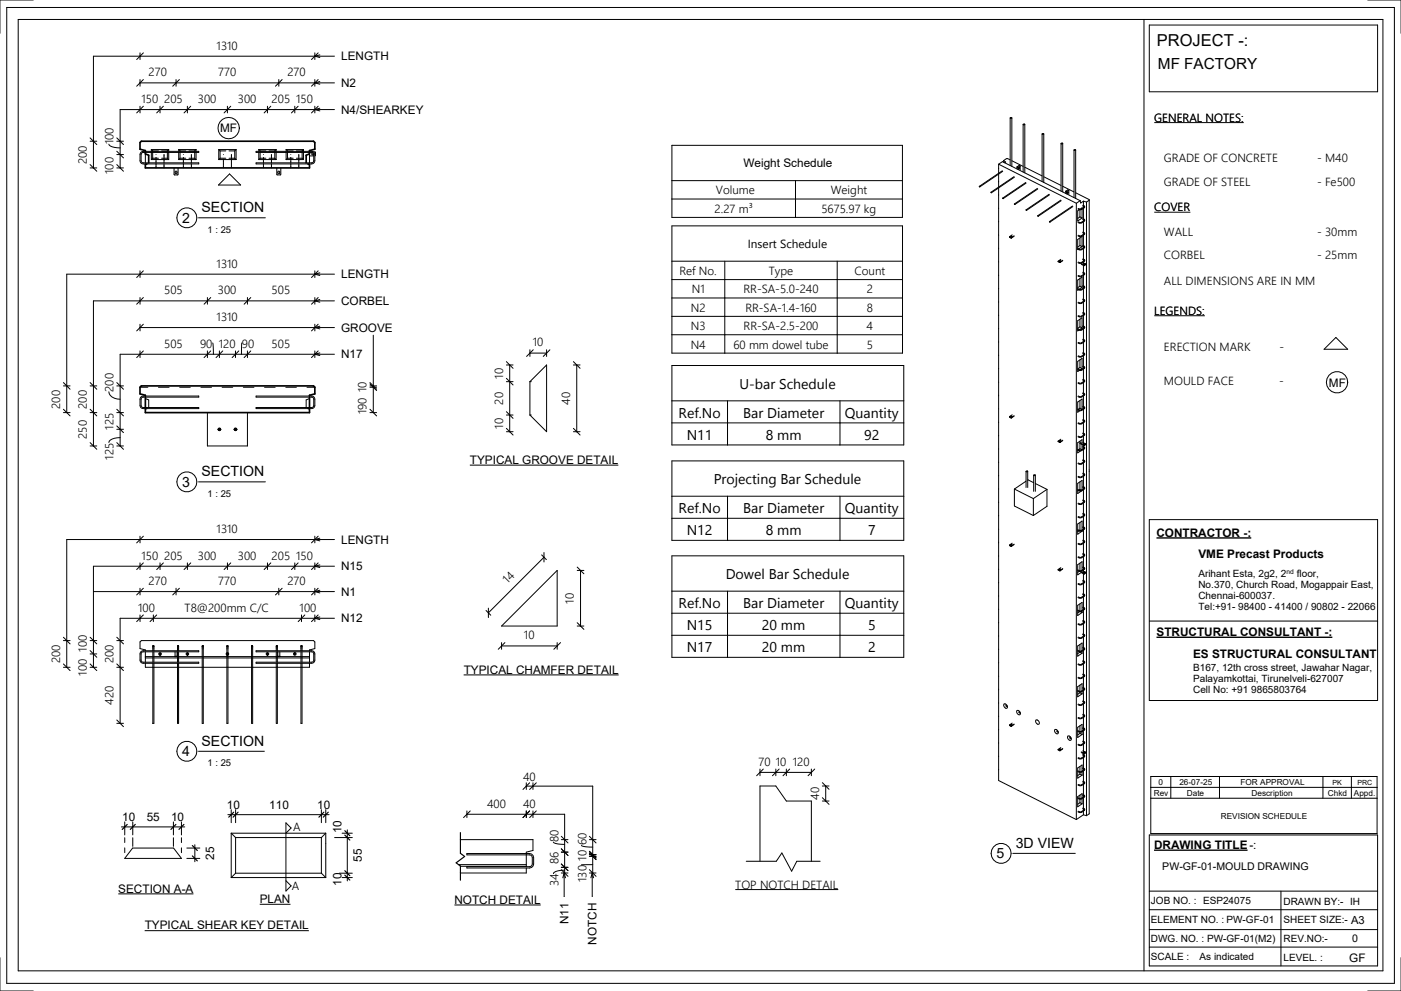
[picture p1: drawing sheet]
<svg xmlns="http://www.w3.org/2000/svg" width="420mm" height="297mm" viewBox="0 0 420 297" stroke-linecap="round" stroke-linejoin="round" font-family="sans-serif">
<g fill="none" stroke="#000" stroke-width=".3">
<path d="M2 2.2h416.1v292.6h-416.1zM5.5 5.8h409.2v285.3h-409.2zM10 0h-10v10M42 15.8v2M43 15.8l-2 2M94.4 15.8v2M95.4 15.8l-2 2M95.9 16.4l-1.5 .4 1.5 .4M100.3 16.8h-72.3v33.5M343 5.8v285.3M344.6 7.5h68.5v20h-68.5zM410.1 0h10v10"/>
<path d="M42 23.8v2M42 31.9v2M43 31.9l-2 2M43 23.8l-2 2M48 31.9v2M49 31.9l-2 2M52.8 23.8v2M53.8 23.8l-2 2M56.2 31.9v2M57.2 31.9l-2 2M68.2 31.9v2M69.2 31.9l-2 2"/>
<path d="M80.2 31.9v2M81.2 31.9l-2 2M83.6 23.8v2M84.6 23.8l-2 2M88.4 31.9v2M89.4 31.9l-2 2M94.4 23.8v2M94.4 31.9v2M95.4 31.9l-2 2M95.4 23.8l-2 2M95.9 32.4l-1.5 .4 1.5 .5M95.9 24.4l-1.5 .4 1.5 .4"/>
<path d="M100.3 32.8l-64.3 .1v17.4M100.3 24.8h-58.3M302.9 35.4v14.2M303.4 35.4v14.5M306.8 37.3v14.3M307.3 37.3v14.5M27 41.3l2 2M27 50.3h2M27 42.3h2M27 49.3l2 2M32.6 43.2a3.5 3.5 0 0 0 3.4 1.1M35 49.3l2 2"/>
<path d="M35 50.3h2M35 45.3l2 2M35 46.3h2M35 41.3l2 2M35 42.3h2M42.3 45.7l.6-.3h16.7v.3h-16.7l-.4 .2-.2 .4v2l.5 .5h16.8v.3h-16.9l-.6-.4-.1-.5v-1.9zM43.6 46.1v2.7M43.6 49.1v.2M45.4 47.8h5.2M45.4 44.8h5.2M45.4 44.8v.6M45.4 45.7v2.1"/>
<path d="M45.4 44.8l.4 .4M45.8 47.4l-.4 .4M45.8 47.4h1.7M45.8 45.2h1.7M45.8 45.2v.2M45.8 45.7v1.7M46.8 46.3v.1M46.8 47.2v1.6M46.8 49.1v1.2M48.5 47.4h1.7M48.5 45.2h1.7M49.2 46.3v2.5"/>
<path d="M49.2 49.1v1.2M50.2 47.4l.4 .4M50.2 45.2v.2M50.2 45.7v1.7M50.6 44.8v.6M50.6 45.7v2.1M50.6 44.8l-.4 .4M52.2 50.3l.1 2.1h1l.1-2.1M53.6 47.8h5.2M53.6 44.8h5.2M53.6 44.8v.6M53.6 45.7v2.1"/>
<path d="M53.6 44.8l.4 .4M54 47.4h1.7M54 45.2h1.7M54 47.4l-.4 .4M54 45.2v.2M54 45.7v1.7M55 46.3v.1M55 47.2v1.6M55 49.1v1.2M56.7 47.4h1.7M56.7 45.2h1.7M57.4 46.3v2.5"/>
<path d="M57.4 49.1v1.2M58.4 47.4l.4 .4M58.4 45.2v.2M58.4 45.7v1.7M58.8 44.8v.6M58.8 45.7v2.1M58.8 44.8l-.4 .4M65.6 47.8h5.2M65.6 44.8h5.2M65.6 44.8v3M65.6 44.8l.4 .4M66 47.4h1.7"/>
<path d="M66 45.2h1.7M66 47.4l-.4 .4M66 45.2v2.2M67 46.3v.1M67 47.7v2.6M68.7 47.4h1.7M68.7 45.2h1.7M68.8 52.1l3.4 3.4h-6.7zM69.4 46.3v4M70.4 47.4l.4 .4M70.4 45.2v2.2M70.8 44.8v3"/>
<path d="M70.8 44.8l-.4 .4M76.8 45.4h16.9l.7 .7v2.3l-.5 .6-.5 .1h-16.6v-.3h16.6l.5-.2 .2-.4v-2l-.5-.5h-16.8zM77.6 47.8h5.2M77.6 44.8h5.2M77.6 44.8v.6M77.6 45.7v2.1M77.6 44.8l.4 .4M78 47.4h1.7M78 45.2h1.7M78 47.4l-.4 .4M78 45.2v.2M78 45.7v1.7"/>
<path d="M79 46.3v.1M79 47.2v1.6M79 49.1v1.2M80.7 47.4h1.7M80.7 45.2h1.7M81.4 46.3v2.5M81.4 49.1v1.2M82.4 47.4l.4 .4M82.4 45.2v.2M82.4 45.7v1.7M82.8 44.8v.6M82.8 45.7v2.1"/>
<path d="M82.8 44.8l-.4 .4M83 50.3l.1 2.1h1l.1-2.1M85.8 47.8h5.2M85.8 44.8h5.2M85.8 44.8v.6M85.8 45.7v2.1M85.8 44.8l.4 .4M86.2 47.4h1.7M86.2 45.2h1.7M86.2 47.4l-.4 .4M86.2 45.2v.2M86.2 45.7v1.7"/>
<path d="M87.2 46.3v.1M87.2 47.2v1.6M87.2 49.1v1.2M88.9 47.4h1.7M88.9 45.2h1.7M89.6 46.3v2.5M89.6 49.1v1.2M90.6 47.4l.4 .4M90.6 45.2v.2M90.6 45.7v1.7M91 44.8v.6M91 45.7v2.1"/>
<path d="M91 44.8l-.4 .4M92.8 46.1v2.7M92.8 49.1v.2M92.8 46.7h1.3M93.9 45.9h-.4v.3l.6 .2M94 45.5l.6 .1v1l-.2 .1M299.4 58.4v.1M299.4 54.4v.1M299.4 50.4v.1M299.4 49.2l23.3 11.7M299.4 49.2v2.8M299.4 52.2v3.9"/>
<path d="M299.4 56.3v177.7l23.3 11.7M299.4 49.2l1.2-.7 23.3 11.7M300.5 51.2l-6.8 4.7M300.7 51.4l-6.9 4.6M301 48.1v.6M301 48.1l.5 .5-.2 .2M302.9 47.9l-1.1-.3-.8 .5M303.4 48.2l3.4 1.7M304 53l-6.8 4.6M304.2 53.1l-6.9 4.7M304.9 50.1v.6M304.9 50.1l.3 .2"/>
<path d="M305 50l-.1 .1M305 50l.3 .1M305.2 50.3v.5M305.3 50.1l-.1 .2M305.8 49.7l-.2-.1-.6 .4M305.8 49.7l.1 1.3M305.8 49.7l-.5 .4M307.3 50.1l5.2 2.6M307.6 54.7l-6.9 4.7M307.7 54.9l-6.9 4.7M311.1 56.5l-6.9 4.6M311.2 56.6l-6.9 4.7"/>
<path d="M312.5 40.2v14.2M313 53l5.1 2.6M313 40.2v14.5M314.6 58.2l-6.9 4.7M314.7 58.4l-6.9 4.7M318.1 43v14.3M318.6 55.8l3.4 1.7M318.6 43v14.5M319.5 57.4v.6M319.5 57.4l.3 .2M319.6 57.3l.3 .2M319.6 57.3l-.1 .1"/>
<path d="M319.8 57.6v.5M319.9 57.5l-.1 .1M320.4 57.1l-.3-.2-.5 .4M320.4 57.1l.1 1.2M320.4 57.1l-.5 .4M322 45v14.2M322.5 57.8l4.1 2v.2M322.5 45v14.5M299.4 78.5h.1M299.4 74.5h.1M299.4 70.5h.1M299.4 66.5h.1"/>
<path d="M299.4 62.4v.1M302.7 71l.5 .4M302.7 71l.5 .3M303.2 71.3v.1M303.3 71.2v.1M303.3 71.3l-.1 .1M303.3 71.2l-.1 .1M303.4 71h-.4M303.5 70.4l-.8 .6M304.1 70.8l-.8 .5M304.1 70.7l-.8 .5M317.3 78.3l.5 .4"/>
<path d="M317.3 78.3l.5 .3M317.8 78.6v.1M317.9 78.6v.1M317.9 78.7h-.1M317.9 78.6h-.1M318 78.3h-.4M318.1 77.8l-.8 .5M318.1 60l-6.9 4.7M318.2 60.2l-6.9 4.6M318.6 78.2l-.7 .5M318.6 78l-.7 .6M321.6 61.8l-6.9 4.6"/>
<path d="M321.7 61.9l-6.9 4.7M322.7 60.9v184.8M323.6 62.9l-.5 .3v3l1.3-.8M323.8 62.9v2.1M323.8 71.3v2.3M323.8 65l.6 .4M323.8 65l-.7 .5M323.8 73.6l.6 .3M323.8 73.6l-.7 .5M323.9 60.2l-1.2 .7M323.9 60.2l.1 .7 .9-.6M324.2 79l.8 .4"/>
<path d="M324.2 79.2l.8 .4M324.4 73.9v-3l-1.3 .9v3l.2-.1M324.4 62.5v-.2l-.5 .4M324.4 62.7v2.7M324.4 73.9l-.9 .7M324.6 77.8l.5 .3-.9 .6-.9-.2M324.6 73.8l.5 .3-.9 .6h-.5l-.6-.2M324.6 69.7l.5 .4-.9 .6-.9-.2M324.6 65.7l.5 .3-.9 .6-.9-.1M324.6 61.7l.5 .3-.9 .6-.9-.1M324.7 78.7l.8 .5M324.7 77.6l.5 .3-.1 .5-1 .6-.9-.3"/>
<path d="M324.7 73.6l.5 .3-.1 .4-1 .7-1-.3M324.7 69.6l.5 .3-.1 .4-1 .6-.9-.2M324.7 65.6l.5 .3-.1 .4M324.7 61.5l.5 .4-.1 .4-1 .6-.9-.2M324.8 79.2h.2M324.9 60.3v1.3M324.9 61.8v.4M324.9 62.5v3.1M324.9 65.9v.3M324.9 66.5v3.1M324.9 69.9v.3M324.9 70.5v3.2"/>
<path d="M324.9 73.9v.4M324.9 74.5v3.2M324.9 77.9v.4M324.9 78.5v.3M324.9 79.6v2.1M324.9 60.3l.9 .3M325 79.4h.1M325 79.6h.1M325 79.4v.2M325 79.2l.1 .1M325.1 79.4v.2M325.1 66.3l-1 .6-.9-.2"/>
<path d="M325.5 79.2l-.4 .2M325.5 79.2l-.4 .4M325.8 60.6v183.9M326.6 60v184l-.8 .5M326.6 60l-.8 .6M42 81.2v2M42 89.2v2M42 97.2v2M43 81.2l-2 2M43 89.2l-2 2M43 97.2l-2 2M62.2 89.2v2"/>
<path d="M63.2 89.2l-2 2M74.2 89.2v2M75.2 89.2l-2 2M94.4 81.2v2M94.4 89.2v2M94.4 97.2v2M95.4 81.2l-2 2M95.4 89.2l-2 2M95.4 97.2l-2 2M95.9 81.8l-1.5 .4 1.5 .4M95.9 89.8l-1.5 .4 1.5 .4M95.9 97.8l-1.5 .4 1.5 .4"/>
<path d="M100.3 90.2h-72.3v43.5M100.3 82.2h-80.3v41.5M100.3 98.2h-58.3M299.4 98.5v.1M299.4 94.5v.1M299.4 90.5v.1M299.4 86.5v.1M299.4 82.5h.1M323.1 98.8l.4 .2M323.1 86.5l.5 .2M323.8 83.5v2.3M323.8 95.7v2.3"/>
<path d="M323.8 85.8l.6 .3M323.8 85.8l-.7 .4M323.8 98l.6 .3M323.8 98l-.7 .4M324.4 86.1v-3l-1.3 .9v3l.3-.2M324.4 98.3v-3l-1.3 .9v3l.4-.2M324.4 86.1l-.8 .6M324.4 98.3l-.7 .5M324.6 97.9l.5 .3-.9 .6h-.5l-.6-.3M324.6 93.8l.5 .4-.9 .6-.9-.2M324.6 89.8l.5 .3-.9 .6-.9-.1M324.6 85.8l.4 .2v.2l-.8 .5h-.6"/>
<path d="M324.6 81.8l.5 .3-.9 .6-.9-.1M324.7 97.7l.5 .3-.1 .4-1 .6h-.6M324.7 93.7l.5 .3-.1 .4M324.7 89.6l.5 .4-.1 .4-1 .6-.9-.2M324.7 85.6l.5 .4-.1 .4-1 .6-1-.3M324.7 81.6l.5 .3-.1 .5-1 .6-.9-.3M324.9 81.9v.4M324.9 82.5v3.2M324.9 85.9v.4M324.9 86.5v3.2M324.9 89.9v.4M324.9 90.6v3.1"/>
<path d="M324.9 94v.3M324.9 94.6v3.2M324.9 98v.4M324.9 98.6v3.2M325.1 94.4l-1 .6-.9-.2M19 114.7l2 2M19 115.7h2M27 115.7h2M27 114.7l2 2M32.6 117.5a2.99 2.99 0 0 0 3.4 2.2M35 115.7h2M35 114.7l2 2"/>
<path d="M42 105.2v2M42 116.1h2.3M42.3 119l.6-.3h16.7v.4h-16.7l-.4 .1-.2 .5v2l.5 .5h16.8v.3h-16.9l-.6-.5-.1-.5v-1.8zM43 105.2l-2 2M43.6 119.5l1 .4v2.3M47.5 116.1h3.2M53.9 116.1h3.2M60.2 116.1h3.2M62.2 105.2v2M63.2 105.2l-2 2M63.8 102.8l.2 3.4M65.8 105.2v2"/>
<path d="M66.6 116.1h3.2M66.8 105.2l-2 2M70.6 105.2v2M71.6 105.2l-2 2M72.5 102.8l-.1 3.4M73 116.1h3.1M74.2 105.2v2M75.2 105.2l-2 2M76.8 118.7l16.9 .1 .7 .6v2.4l-.3 .4-.7 .3h-16.6v-.3h16.6l.5-.2 .2-.5v-2l-.5-.4h-16.8zM79.3 116.1h3.2M85.7 116.1h3.2M92 116.1h2.4"/>
<path d="M92.8 119.5l-1 .4v2.3M94.4 105.2v2M95.4 105.2l-2 2M95.9 105.8l-1.5 .4 1.5 .4M100.3 106.2h-64.3v27.5M110.9 116.1h2M110.9 115.7h2M110.9 114.7l2 2M110.9 115.1l2 2M111.9 100.5v23.2M151.8 114.4h2M151.8 113.4l2 2"/>
<path d="M151.8 108.4l2 2M151.8 109.4h2M152.8 109.4v20M158.9 104.9v2M158.9 114.4v10M158.9 114.4l5-5v20l-5-5M158.9 114.4h.4M158.9 105.9h5M158.9 105.9l-1 1M159.9 104.9l-1 1M163.9 104.9v2M164.9 104.9l-2 2"/>
<path d="M171.9 109.4h2M171.9 108.4l2 2M172.9 109.4v20M299.4 118.5v.1M299.4 114.5v.1M299.4 110.5v.1M299.4 106.5v.1M299.4 102.5v.1M323.8 107.9v2.3M323.8 110.2l.6 .3M323.8 110.2l-.6 .4M324.4 110.5v-3l-1.3 .8v3.1l.5-.3"/>
<path d="M324.4 110.5l-.5 .4M324.6 117.9l.5 .3-.9 .7-.9-.2M324.6 113.9l.5 .3-.9 .6-.9-.1M324.6 109.9l.5 .3-.9 .6-.5 .1-.6-.3M324.6 105.9l.5 .3-.9 .6-.9-.1M324.6 101.9l.5 .3-.9 .6-.9-.2M324.7 113.7l.5 .4-.1 .4-1 .6-.9-.2M324.7 117.8l.5 .3-.1 .4-1 .6-.9-.2M324.7 109.7l.5 .4-.1 .4-1 .6-1-.3M324.7 105.7l.5 .3-.1 .5-1 .6-.9-.3M324.7 101.7l.5 .3-.1 .4-1 .7-.9-.3M324.9 102v.4"/>
<path d="M324.9 102.6v3.2M324.9 106v.4M324.9 106.6v3.2M324.9 110v.4M324.9 110.6v3.2M324.9 114v.4M324.9 114.7v3.1M324.9 118.1v.3M324.9 118.7v3.1M400.5 101.2l3.6 3.5h-7.1zM19 122.7l2 2M19 123.7h2"/>
<path d="M27 133.7h2M27 123.7h2M27 122.7l2 2M27 132.7l2 2M35 133.7h2M35 128.7h2M35 123.7h2M35 132.7l2 2M35 127.7l2 2M35 122.7l2 2M36 131.2h-.9a2.7 2.7 0 0 0-2.5 1.4M44.1 122.5l-.5 .2"/>
<path d="M62.2 123.7v10h12v-10M65.4 128.7h.1M65.4 128.7l.4 .4 .4-.4M65.4 128.7h.8M66.2 128.7h.1M70.2 128.7h.1M70.2 128.7l.4 .4 .4-.4M70.2 128.7h.8M71 128.7h.1M92.3 122.5l.5 .2M110.9 123.7h2M110.9 122.7l2 2"/>
<path d="M140.9 139.4h44.5M151.8 124.4h2M151.8 128.4l2 2M151.8 129.4h2M151.8 123.4l2 2M158.9 124.4h.4M171.9 129.4h2M171.9 128.4l2 2M299.4 138.6h.1M299.4 134.6h.1M299.4 130.6h.1M299.4 126.5v.1"/>
<path d="M299.4 122.5v.1M302.7 125l.5 .3M302.7 125l.5 .2M303.2 125.2v.1M303.3 125.2v.1M303.3 125.3h-.1M303.3 125.2h-.1M303.4 124.9l-.4 .1M303.5 124.4l-.8 .6M304.1 124.6l-.8 .6M304.1 124.8l-.8 .5M317.3 132.3l.5 .3"/>
<path d="M317.3 132.3l.5 .2M317.8 132.5v.1M317.9 132.5v.1M317.9 132.6h-.1M317.9 132.5h-.1M318 132.2l-.4 .1M318.1 131.7l-.8 .6M318.6 132.1l-.7 .5M318.6 132l-.7 .5M323.1 122.6l.6 .3h.5M323.2 134.9l-.1 .1M323.7 132.7l1.3 .7"/>
<path d="M323.7 132.9l1.3 .7M323.8 122.4l.6 .3v-3.1l-1.3 .9v3.1l.7-.5M323.8 120.1v2.3M323.8 132.3v.4M323.8 133v1.6M323.8 122.4l-.5 .3M323.8 134.6l.6 .2M323.8 134.6l-.4 .2M324 132.7l.2 .1M324.4 132.8v-1l-1.3 .9v3.1l.9-.6M324.4 133.3v1.5M324.6 130l.5 .3-.9 .6-.9-.1"/>
<path d="M324.6 138l.5 .3-.9 .6-.9-.1M324.6 134l.5 .3-.9 .6-.5 .1-.6-.3M324.6 126l.5 .3-.9 .6-.9-.2M324.6 121.9l.5 .4-1 .6M324.7 132.6l.8 .5M324.7 137.8l.5 .4-.1 .4-1 .6-.9-.2M324.7 133.8l.5 .4-.1 .4-1 .6-1-.3M324.7 129.8l.5 .3-.1 .5-1 .6-.9-.3M324.7 125.8l.5 .3-.1 .4-1 .7-.9-.3M324.7 121.8l.5 .3-.1 .4M324.8 133.1l.3 .1M324.9 122.1v.3"/>
<path d="M324.9 122.7v3.2M324.9 126.1v.4M324.9 126.7v3.2M324.9 130.1v.4M324.9 130.7v2M324.9 133.5v.4M324.9 134.1v.4M324.9 134.7v3.2M324.9 138.1v.4M324.9 138.7v3.2M325 133.4v.2M325 133.4h.1"/>
<path d="M325 133.6h.1M325.1 133.4v.2M325.1 122.5l-1 .6-1-.2M325.5 133.1l-.4 .5M325.5 133.1l-.4 .3M299.4 158.6v.1M299.4 154.6v.1M299.4 150.6v.1M299.4 146.6h.1M299.4 142.6h.1M304.2 146.6v5.1l5.6 2.9M304.2 146.6l5.6 2.9"/>
<path d="M307.6 141.3v4.9M307.6 144.3l-3.4 2.3M308.1 141.3v4.9M308.2 143.9l1.7 .8M309.8 149.5v5.1M309.9 142.5v4.8M310.4 145l3.5 1.7M310.4 142.5v4.8M313.9 146.7v5.1l-4.1 2.8M313.9 146.7l-4.1 2.8M323.1 147l.6 .2 .7-.1M323.1 146.7l.6 .3h.5"/>
<path d="M323.1 158.8l.5 .2M323.3 147.1l-.2 .1M323.5 159.2l-.4 .2M323.8 144.5v2.2M323.8 156.6v2.3M323.8 146.7l.5 .3M323.8 146.7l-.3 .2M323.8 158.9l.3 .2M323.8 158.9l-.2 .1M324.3 159.2l.1 .1M324.4 158.9v-2.7l-1.3 .9v3l1.3-.8M324.4 159.1v.2"/>
<path d="M324.6 158.1l.4 .2v.2l-.8 .5h-.6M324.6 154.1l.5 .3-.9 .6-.9-.2M324.6 150.1l.5 .3-.9 .6-.9-.2M324.6 146l.5 .4-.9 .6M324.6 142l.5 .3-.9 .6-.9-.1M324.7 157.9l.5 .3-.1 .5-1 .6-1-.3M324.7 153.9l.5 .3-.1 .4-1 .7-.9-.3M324.7 149.9l.5 .3-.1 .4M324.7 145.9l.6 .5-2.2 1.6v-3.1l1.3-.9v2.8M324.7 141.8l.5 .4-.1 .4-1 .6-.9-.2M324.9 142.2v.3M324.9 142.8v3.1"/>
<path d="M324.9 146.2v.3M324.9 146.8v3.2M324.9 150.2v.4M324.9 150.8v3.2M324.9 154.2v.4M324.9 154.8v3.2M324.9 158.2v.4M324.9 158.8v3.2M325.1 150.6l-1 .6-.9-.2M344.6 155.8h68.5v54.2h-68.5zM42 160.7v2.1M42 168.8v2"/>
<path d="M42 176.4v2M43 160.7l-2 2.1M43 168.8l-2 2M43 176.4l-2 2M48 168.8v2M49 168.8l-2 2M52.8 176.4v2M53.8 176.4l-2 2M56.2 168.8v2M57.2 168.8l-2 2M68.2 168.8v2M69.2 168.8l-2 2"/>
<path d="M80.2 168.8v2M81.2 168.8l-2 2M83.6 176.4v2M84.6 176.4l-2 2M88.4 168.8v2M89.4 168.8l-2 2M94.4 160.7v2.1M94.4 168.8v2M94.4 176.4v2M95.4 160.7l-2 2.1M95.4 168.8l-2 2M95.4 176.4l-2 2"/>
<path d="M95.9 161.3l-1.5 .4 1.5 .5M95.9 169.3l-1.5 .5 1.5 .4M95.9 177l-1.5 .4 1.5 .4M100.3 169.8h-72.3v30.2M100.3 161.7l-80.3 .1v38.2M100.3 177.4h-72.3M162.4 166.3l1.4 1.5M163.1 167.1l-16.7 16.6M163.1 165.6v2.9M167.1 171v16.7h-16.7zM173.1 170l2 2M173.1 171h2"/>
<path d="M174.1 171v16.7M299.4 178.6v.1M299.4 174.6v.1M299.4 170.6v.1M299.4 166.6v.1M299.4 162.6v.1M302.7 163.5l.5 .3M302.7 163.5l.5 .2M303.2 163.7v.1M303.3 163.7v.1M303.3 163.8h-.1M303.3 163.7h-.1"/>
<path d="M303.4 163.4l-.4 .1M303.5 162.8l-.8 .7M304.1 163.3l-.8 .5M304.1 163.1l-.8 .6M317.3 170.8l.5 .3M317.3 170.8l.5 .2M317.8 171v.1M317.9 171v.1M317.9 171.1h-.1M317.9 171h-.1M318 170.7l-.4 .1M318.1 170.2l-.8 .6"/>
<path d="M318.6 170.6l-.7 .5M318.6 170.5l-.7 .5M323.6 171.3l-.5 .3M323.8 168.8v2.3M323.8 171.1h.1M323.9 171.3l1.1 .6M324.2 171.7l.8 .4M324.4 170.9v-2.5l-1.3 .9v3l1.1-.7M324.4 171.2v.1M324.6 178.2l.5 .3-.9 .6-.9-.2M324.6 174.2l.5 .3-.9 .6-.9-.2M324.6 170.1l.5 .3-.9 .7h-.5l-.6-.3"/>
<path d="M324.6 166.1l.5 .3-.9 .6-.9-.1M324.6 162.1l.5 .3-.9 .6-.9-.1M324.7 171.1l.8 .5M324.7 178l.5 .3-.1 .4-1 .7-.9-.3M324.7 174l.5 .3-.1 .4-1 .6-.9-.2M324.7 170l.5 .3-.1 .4-1 .6-1-.2M324.7 165.9l.5 .4-.1 .4-1 .6-.9-.2M324.7 161.9l.5 .4-.1 .4-1 .6-.9-.2M324.8 171.6l.2 .1M324.9 162.2v.4M324.9 162.8v3.2M324.9 166.2v.4"/>
<path d="M324.9 166.9v3.1M324.9 170.3v.3M324.9 170.9v.3M324.9 172v2M324.9 174.3v.4M324.9 174.9v3.2M324.9 178.3v.4M324.9 178.9v3.2M325 171.9v.2M325 171.9h.1M325 172.1h.1M325 171.7h.1"/>
<path d="M325.1 171.9v.2M325.5 171.6l-.4 .5M325.5 171.6l-.4 .3M19 192h2M19 191l2 2M19 199l2 2M27 192h2M27 199l2 2M27 191l2 2M27 195l2 2M27 196h2M35 192h2"/>
<path d="M35 199l2 2M35 191l2 2M42 184.4v2M42.3 195.4l.6-.3h16.7v.3h-16.7l-.4 .2-.2 .4v2.1l.5 .4h16.8v.3h-16.9l-.4-.2-.3-.7v-1.9zM43 184.4l-2 2M43.6 195.1v-.3l-1.6-.4v-2l.4-.4h51.6l.4 .4v2l-1.6 .4v.3M43.6 198.8v1.2h49.2v-1.2M43.6 195.4v3.1M43.6 196.8h49.2M43.6 197.2h49.2M45.8 193.7v1.4M45.8 195.4v3.1"/>
<path d="M45.8 198.8v18.1h.3v-18.1M45.8 193.7h.1M45.8 193.6v.1M45.9 193.6h.1M46 193.6h.1M46 193.6h-.1M46 184.4v2M46.1 193.6h.1M46.1 193.6v.1M46.1 193.7h.1M46.1 193.7v1.4M46.1 195.4v3.1"/>
<path d="M47 184.4l-2 2M52.5 195.4v1.4M52.5 196.7h.6M53.1 195.4v1.4M53.2 198.8v18.1h.3v-18.1M53.2 193.7v1.4M53.2 195.4v3.1M53.2 193.7h.1M53.3 193.6l-.1 .1M53.3 193.6h.1M53.4 193.6h.1M53.4 193.6h-.1"/>
<path d="M53.5 193.6h.1M53.5 193.6v.1M53.5 193.7h.1M53.5 193.7v1.4M53.5 195.4v3.1M60.6 193.7v23.2h.3v-23.2M60.6 193.7h.1M60.7 193.6l-.1 .1M60.7 193.6h.1M60.9 193.6h.1M60.9 193.6h-.2M60.9 193.6v.1"/>
<path d="M60.9 193.7h.1M68 193.7v23.2h.4v-23.2M68 193.7h.1M68.1 193.6l-.1 .1M68.1 193.6h.1M68.2 193.6h.1M68.2 193.6h-.1M68.3 193.6h.1M68.3 193.6v.1M68.3 193.7h.1M75.4 193.7v23.2h.4v-23.2M75.4 193.7h.1"/>
<path d="M75.5 193.6l-.1 .1M75.5 193.6h.1M75.6 193.6h-.1M75.6 193.6h.1M75.7 193.6h.1M75.7 193.6v.1M75.7 193.7h.1M76.8 195.1h16.9l.7 .7v2.3l-.3 .5-.7 .2h-16.6v-.3h16.6l.5-.2 .2-.4v-2l-.5-.5h-16.8zM82.8 198.8v18.1h.4v-18.1M82.8 193.7v1.4M82.8 195.4v3.1M82.8 193.7h.1"/>
<path d="M82.9 193.6l-.1 .1M82.9 193.6h.1M83 193.6h-.1M83 193.6h.1M83.1 193.6h.1M83.1 193.6l.1 .1M83.2 193.7h.1M83.2 193.7v1.4M83.2 195.4v3.1M83.3 195.4v1.4M83.3 196.7h.6M83.9 195.4v1.4"/>
<path d="M90.2 198.8v18.1h.4v-18.1M90.2 193.7v1.4M90.2 195.4v3.1M90.2 193.7h.1M90.3 193.6l-.1 .1M90.3 193.6h.1M90.4 184.4v2M90.5 193.6h.1M90.5 193.6h-.2M90.5 193.6l.1 .1M90.6 193.7h.1M90.6 193.7v1.4"/>
<path d="M90.6 195.4v3.1M91.4 184.4l-2 2M92.8 195.4v3.1M94.4 184.4v2M95.4 184.4l-2 2M95.9 185l-1.5 .4 1.5 .4M100.3 185.4h-64.3v31.5M145.7 183l1.4 1.4M146.4 182.3v2.8M150.4 193.6h16.7M150.4 192.6v2M151.4 192.6l-2 2"/>
<path d="M167.1 192.6v2M168.1 192.6l-2 2M173.1 187.7h2M173.1 186.7l2 2M299.4 198.7h.1M299.4 194.7h.1M299.4 190.7h.1M299.4 186.6v.1M299.4 182.6v.1M323.7 183.4l-.6 .4M323.8 181v2.2M323.8 193.2v2"/>
<path d="M323.8 195.4v.1M323.8 195.5l.6 .3M323.8 195.5l-.7 .4M323.9 183.4l.5 .2M324.4 183v-2.4l-1.3 .9v3l1.3-.9M324.4 195v-2.2l-1.3 .9v3l1.3-.9M324.4 183.2v.4M324.4 195.2v.6M324.6 198.2l.5 .4-.9 .6-.9-.2M324.6 194.2l.5 .3-.9 .6-.5 .1-.6-.3M324.6 190.2l.5 .3-.9 .6-.9-.1M324.6 186.2l.5 .3-.9 .6-.9-.1"/>
<path d="M324.6 182.2l.5 .3-.9 .6-.5 .1-.6-.3M324.7 198.1l.5 .3-.1 .4-1 .6-.9-.2M324.7 194.1l.5 .3-.1 .4-1 .6-1-.3M324.7 190l.5 .4-.1 .4-1 .6-.9-.2M324.7 186l.5 .4-.1 .4-1 .6-.9-.3M324.7 182l.5 .3-.1 .5-1 .6-1-.3M324.9 182.3v.4M324.9 182.9v3.2M324.9 186.3v.4M324.9 186.9v3.2M324.9 190.3v.4M324.9 191v3.1"/>
<path d="M324.9 194.4v.3M324.9 195v3.1M324.9 198.4v.3M324.9 199v3.2M344.6 186.2h68.5M19 200h2M27 200h2M35 200h2M35 216.9h2M35 215.9l2 2M139 202.3h46.5M299.4 218.7v.1"/>
<path d="M299.4 214.7v.1M299.4 210.7v.1M299.4 206.7h.1M299.4 202.7h.1M301.1 211a.77 .77 0 0 1 .8 .4 .77 .77 0 0 1-.1 1 .89 .89 0 0 1-.7-1.3M301.6 211.4l.4 .3M301.6 211.7l.5 .2M302.7 217.4l.5 .3M302.7 217.4l.5 .2M303.2 217.6v.1M303.3 217.7h-.1M303.3 217.6h-.1"/>
<path d="M303.3 217.6v.1M303.4 217.3l-.4 .1M303.5 216.8l-.8 .6M304.1 217.1l-.8 .5M304.1 217.2l-.8 .5M305 213a.77 .77 0 0 1 .8 .4 .77 .77 0 0 1-.1 .9 .89 .89 0 0 1-.7-1.3M305.5 213.4l.4 .2M305.5 213.6l.5 .3M305.7 213.3v.2M310.7 215.9a.77 .77 0 0 1 .8 .4 .77 .77 0 0 1-.1 .9 .89 .89 0 0 1-.7-1.3M316.3 218.8a.69 .69 0 0 1 .9 .3 .69 .69 0 0 1-.3 .9 .97 .97 0 0 1-.6-1.2zM316.8 219.1l.5 .2"/>
<path d="M316.9 219.3l.4 .3M323.8 205.4v1.9M323.8 207.5v.2M323.8 217.6v1.7M323.8 219.5v.4M323.8 207.7l.6 .3M323.8 207.7l-.7 .4M323.8 219.9l.6 .3M323.8 219.9l-.7 .4M324.4 207.1v-2.1l-1.3 .9v3l1.3-.9M324.4 219.1v-1.9l-1.3 .8v3.1l1.3-.9M324.4 207.3v.7"/>
<path d="M324.4 219.3v.9M324.6 218.3l.5 .3-.9 .6-.5 .1-.6-.3M324.6 214.3l.5 .3-.9 .6-.9-.1M324.6 210.3l.5 .3-.9 .6-.9-.1M324.6 206.3l.5 .3-.9 .6-.5 .1-.6-.3M324.6 202.3l.5 .3-.9 .6-.9-.2M324.7 218.1l.5 .4-.1 .4-1 .6-1-.3M324.7 214.1l.5 .4-.1 .4-1 .6-.9-.2M324.7 210.1l.5 .3-.1 .5-1 .6-.9-.3M324.7 206.1l.5 .3-.1 .4M324.7 202.1l.5 .3-.1 .4-1 .7-.9-.3M324.9 202.4v.4"/>
<path d="M324.9 203v3.2M324.9 206.4v.4M324.9 207v3.2M324.9 210.4v.4M324.9 211v3.2M324.9 214.4v.4M324.9 215v3.2M324.9 218.4v.4M324.9 219.1v3.1M325.1 206.9l-1 .6-1-.3M157.8 235.7h19.9v26M157.8 234.7v2"/>
<path d="M158.8 234.7l-2 2M159.8 234.7v2M160.8 234.7l-2 2M227.9 230.6v2M227.9 231.6h15.4M228.9 230.6l-2 2M232.6 230.6v2M233.6 230.6l-2 2M235.8 230.6v2M236.8 230.6l-2 2M243.3 230.6v2M244.3 230.6l-2 2"/>
<path d="M246.6 235.6h2M246.6 234.6l2 2M246.6 239.1l2 2M247.6 235.6v4.5M299.4 230.7v.1M299.4 226.7v.1M299.4 222.7v.1M317.3 224.7l.5 .4M317.3 224.7l.5 .3M317.8 225v.1M317.9 225l-.1 .1M317.9 224.9l-.1 .1"/>
<path d="M317.9 224.9v.1M318 224.7h-.4M318.1 224.1l-.8 .6M318.6 224.5l-.7 .5M318.6 224.4l-.7 .5M320.2 220.7a.69 .69 0 0 1 .9 .3 .69 .69 0 0 1-.3 1 .97 .97 0 0 1-.6-1.3zM320.7 221.1l.4 .2M320.7 221.3l.5 .2M320.9 220.9v.3M323.8 229.8v1.6M323.8 231.5v.6M323.8 238.4v1"/>
<path d="M323.8 239.6v1.1M323.8 232.1l.6 .3M323.8 232.1l-.7 .4M324.2 225.4l.8 .4M324.2 225.6l.8 .4M324.4 231.2v-1.9l-1.3 .9v3.1l1.3-.9M324.4 239.2v-1.3l-1.3 .9v3.1l1.3-.9M324.4 231.4v1M324.4 239.4v1.6M324.6 230.4l.5 .3-.9 .6-.5 .1-.6-.3M324.6 238.4l.5 .3-.9 .6-.5 .1-.6-.3M324.6 234.4l.5 .3-.9 .6-.9-.1"/>
<path d="M324.6 226.4l.5 .3-.9 .6-.9-.2M324.6 222.3l.5 .4-.9 .6-.9-.2M324.7 225.1l.8 .4M324.7 238.2l.5 .4-.1 .4-1 .6-1-.3M324.7 234.2l.5 .3-.1 .5-1 .6-.9-.3M324.7 230.2l.5 .3-.1 .4-1 .7-1-.3M324.7 226.2l.5 .3-.1 .4-1 .6-.9-.2M324.7 222.2l.5 .3-.1 .4-1 .6-.9-.2M324.8 225.6h.2M324.9 222.5v.3M324.9 223.1v2M324.9 225.9v.4"/>
<path d="M324.9 226.5v.4M324.9 227.1v3.2M324.9 230.5v.4M324.9 231.1v3.2M324.9 234.5v.4M324.9 235.1v3.2M324.9 238.5v.4M324.9 239.1v3.2M325 225.8v.2M325 225.8h.1M325 226h.1M325 225.6h.1"/>
<path d="M325.1 225.8v.2M325.5 225.5l-.4 .5M325.5 225.5l-.4 .3M37.4 251.1v1.5M37.4 254.2v1.4M39.8 254.2h12.2l2.4 3.1h-17zM39.8 251.1v2.6M52 251.1v2.6M54.4 251.1v1.5M54.4 254.2v1.4M69.3 249.8h28.4M69.3 249.8v13.3"/>
<path d="M69.3 249.8l1.3 1.3M70.6 251.1h25.8M70.6 251.1v10.7M85.7 249.8l1.6-1.6-1.6-1.5v20.4l1.6-1.5-1.6-1.6M96.4 251.1v10.7M97.7 249.8v13.3M97.7 249.8l-1.3 1.3M137.5 259.2h20.3M138 251.7h21.8v3.3l-2 .5v4.3M138 259.7h19.8M140 255.9h18.8l.6 .1 .4 .5 .2 2.5-.2 .6-.4 .5-.6 .1h-18.8v-.4h18.8l.7-.4 .1-.4-.1-2.3-.7-.4h-18.8zM140 244.1h29.3v17.6"/>
<path d="M140 243.1v2M141 243.1l-2 2M157.8 243.1v2M158.8 243.1l-2 2M159.8 243.1v2M160.8 243.1l-2 2M165.9 252.4a2.97 2.97 0 0 0 2.4 .7l1 .1M168.3 251.7h2M168.3 250.7l2 2M168.3 255.5h2M168.3 254.5l2 2M168.3 259l2 2"/>
<path d="M174.3 253.5l.7 .3 2.7 .2M176.7 250.7l2 2M176.7 256.2h2M176.7 255.2l2 2M176.7 256.7h2M176.7 255.7l2 2M176.7 251.7h2M177.7 259.2l-3.4 .1M223.8 258.2h9l1.6-2.5 3 5.5 1.5-3h7M227.9 258.2v-22.6h4.7l3.2 4.5h7.5v18.1M246.6 240.1h2M323.8 240.7l.6 .3"/>
<path d="M323.8 240.7l-.7 .4M324.6 242.4l.5 .3-.9 .6-.9-.1M324.7 242.2l.5 .4-.1 .4-1 .6-.9-.2M324.9 244.3l-2.2 1.4M324.9 244.3l.9 .2M324.9 242.6v.3M324.9 243.2v1.1M344.6 250.3h68.5v39.3h-68.5zM69.3 263.1h28.4M70.6 261.8h25.8M70.6 261.8l-1.3 1.3M96.4 261.8l1.3 1.3"/>
<path d="M136.2 271.3h25.9M157.8 260.2v1.5h-19.8M168.3 261.7h2M168.3 260.7l2 2M168.3 260h2M169.2 261.7v7.1M169.2 261.7l-.4 1.5M169.2 261.7l.4 1.5M169.3 260.9a4.1 4.1 0 0 0-3.4 1M176.7 261.7h2M176.7 260.7l2 2M177.6 261.7v7.1"/>
<path d="M177.6 261.7l-.4 1.5M177.6 261.7l.4 1.5M220.5 266.7h30.8M344.6 272.7h68.5M344.6 267.2h68.5M344.6 278.7h68.5M384.1 267.2v22.4M0 287.1v10h10M344.6 283.9h68.5M420.1 287.1v10h-10"/>
<circle cx="68.6" cy="38.4" r="3.2"/>
<circle cx="303.2" cy="35.4" r=".21"/>
<circle cx="307.1" cy="37.3" r=".21"/>
<circle cx="52.7" cy="51.7" r=".37"/>
<circle cx="83.5" cy="51.7" r=".37"/>
<circle cx="293.7" cy="55.9" r=".09"/>
<circle cx="297.2" cy="57.7" r=".09"/>
<circle cx="300.7" cy="59.4" r=".09"/>
<circle cx="305.6" cy="50.4" r=".21"/>
<circle cx="312.7" cy="40.2" r=".21"/>
<circle cx="318.4" cy="43.1" r=".21"/>
<circle cx="320.2" cy="57.7" r=".21"/>
<circle cx="322.3" cy="45" r=".21"/>
<circle cx="303.2" cy="71" r=".2"/>
<circle cx="304.2" cy="61.2" r=".09"/>
<circle cx="307.7" cy="63" r=".09"/>
<circle cx="311.2" cy="64.8" r=".09"/>
<circle cx="314.8" cy="66.5" r=".09"/>
<circle cx="317.8" cy="78.3" r=".2"/>
<circle cx="325" cy="79.1" r=".2"/>
<circle cx="400.9" cy="114.6" r="3.2"/>
<circle cx="65.8" cy="128.7" r=".4"/>
<circle cx="70.6" cy="128.7" r=".4"/>
<circle cx="303.2" cy="124.9" r=".2"/>
<circle cx="317.8" cy="132.3" r=".2"/>
<circle cx="325" cy="133.1" r=".2"/>
<circle cx="307.9" cy="141.4" r=".21"/>
<circle cx="310.2" cy="142.5" r=".21"/>
<circle cx="303.2" cy="163.4" r=".2"/>
<circle cx="317.8" cy="170.8" r=".2"/>
<circle cx="325" cy="171.6" r=".2"/>
<circle cx="48" cy="196" r=".4"/>
<circle cx="56.2" cy="196" r=".4"/>
<circle cx="68.2" cy="196" r=".4"/>
<circle cx="80.2" cy="196" r=".4"/>
<circle cx="88.4" cy="196" r=".4"/>
<circle cx="303.2" cy="217.4" r=".2"/>
<circle cx="317.8" cy="224.7" r=".2"/>
<circle cx="325" cy="225.5" r=".2"/>
</g>
<path d="M43.6 45.4v-.3l-1.6-.4v-2l.4-.4h51.6l.4 .4v2l-1.6 .4v.3M43.6 45.7v.4l1 .4v2.3M44.1 49.1l-.5 .2v1h49.2v-1l-.5-.2M92.8 45.7v.4l-1 .4v2.3M43.6 118.7v-.2l-1.6-.4v-2l.4-.4h51.6l.4 .4v2l-1.6 .4v.2M43.6 119.1v3.1M92.8 119.1v3.1M43.6 122.5v1.2h49.2v-1.2" fill="none" stroke="#000" stroke-width=".5"/>
<g fill="#000">
<circle cx="65.8" cy="128.7" r=".4"/>
<circle cx="70.6" cy="128.7" r=".4"/>
<circle cx="48" cy="196" r=".4"/>
<circle cx="56.2" cy="196" r=".4"/>
<circle cx="68.2" cy="196" r=".4"/>
<circle cx="80.2" cy="196" r=".4"/>
<circle cx="88.4" cy="196" r=".4"/>
</g>
<path d="M138 249.6v6.2l1.3 1-2.5 1.9 1.2 .9v4.3" fill="none" stroke="#000" stroke-width=".35"/>
<g fill="#fff">
<path d="M346.9 9.5h27.5v5.4h-27.5z"/>
<path d="M405.1 273.8h4.1v3.9h-4.1z"/>
<path d="M346.8 187.4h51.8v4.1h-51.8z"/>
<path d="M357.7 193.9h54.2v4.1h-54.2z"/>
<path d="M346 251.2h27.6v4.2h-27.6z"/>
<path d="M373.6 251.2h1v4.2h-1z"/>
<path d="M374.6 251.2h2.2v4.2h-2.2z"/>
<path d="M346.8 157.6h27.9v4.1h-27.9z"/>
<path d="M359.3 164.1h37.3v4.1h-37.3z"/>
<path d="M359.7 285.1h16.3v3.3h-16.3z"/>
<path d="M405.5 279.4h1.7v3.7h-1.7z"/>
<path d="M367.7 274.1h14.3v3.3h-14.3z"/>
<path d="M347.2 16.6h29.6v5.1h-29.6z"/>
<path d="M348.5 258h44.2v3.6h-44.2z"/>
<path d="M361.9 279.8h20.4v3.3h-20.4z"/>
<path d="M404.8 268.8h2.9v3.3h-2.9z"/>
<path d="M360.7 268.5h14.3v3.3h-14.3z"/>
</g>
<path d="M346.8 161.3h28.4M346.8 191h52.7M346 254.9h28.1" fill="none" stroke="#000" stroke-width=".41"/>
<g fill="none" stroke="#000" stroke-width=".3">
<path d="M346.1 36.8h26.8M201.5 43.6h69.1v21.6h-69.1zM201.5 59.7h69.1M201.5 54.2h69.1M238.5 54.2v11M59.5 65.3h20.1M201.5 67.7h69.1v38.2h-69.1zM201.5 78.3h69.1M217.3 78.3v27.6M251 78.3v27.6M346.1 63.6h10.8M201.5 94.8h69.1"/>
<path d="M201.5 89.3h69.1M201.5 83.8h69.1M346.1 94.7h15.2M201.5 109.6h69.5v23.8h-69.5zM201.5 100.4h69.1M201.5 138.2h69.5v23.8h-69.5zM201.5 126.8h69.5M201.5 120.2h69.5M218.1 120.2v13.2M251.9 120.2v13.2M59.5 144.5h20.1M201.5 155.4h69.5"/>
<path d="M201.5 148.8h69.5M218.1 148.8v13.2M251.9 148.8v13.2M201.5 166.6h69.5v30.5h-69.5zM201.5 177.2h69.5M218.1 177.2v19.9M251.9 177.2v19.9M201.5 190.5h69.5M201.5 183.8h69.5M59.5 225.2h19.8M345 232.8h67.9v17.1h-67.9zM345 236h67.9"/>
<path d="M345 239.3h67.9M351.1 232.8v6.5M365.7 232.8v6.5M396.7 232.8v6.5M405.2 232.8v6.5M36.4 247.9h19M37.4 246.4v3.9M39.8 246.4v3.9M52 246.4v3.9M54.4 246.4v3.9M56 257.3h3.9M56 254.2h3.9"/>
<path d="M58.4 253.2v5.1M68.3 244.2h30.4M69.3 242.7v3.9M70.6 242.7v3.9M96.4 242.7v3.9M97.7 242.7v3.9M100.3 251.1h5.3M102.6 249.8h3M104.1 248.8v15.3M303.7 255.8h18.7M35.5 268h22.5M43.4 279h49.2"/>
<path d="M77.9 271.1h9.2M101.7 261.8h3.9M102.6 263.1h3"/>
<circle cx="56" cy="65.3" r="3"/>
<circle cx="56" cy="144.5" r="3"/>
<circle cx="56" cy="225.2" r="3"/>
<circle cx="300.2" cy="255.8" r="3"/>
</g>
<g fill="none" stroke="#000" stroke-width=".35">
<path d="M38.1 247.2l-1.5 1.5M40.6 247.2l-1.5 1.5M52.7 247.2l-1.5 1.5M55.2 247.2l-1.5 1.5M57.7 256.6l1.5 1.5M57.7 253.5l1.5 1.5M70.1 243.5l-1.5 1.5M71.4 243.5l-1.5 1.5M97.1 243.5l-1.5 1.5M98.4 243.5l-1.5 1.5M103.4 250.3l1.5 1.5M103.4 249l1.5 1.5"/>
<path d="M103.4 262.3l1.5 1.5M103.4 261l1.5 1.5"/>
</g>
<text font-size="4.9" x="346.9" y="13.9">PROJECT -:</text>
<text font-size="4.6" x="347.2" y="20.7">MF FACTORY</text>
<g font-size="4.2">
<text x="60.4" y="63.6">SECTION</text>
<text x="54.7" y="66.8">2</text>
<text x="221.8" y="116.6">U-bar Schedule</text>
<text x="203.5" y="125.2">Ref.No</text>
<text x="222.8" y="125.2">Bar Diameter</text>
<text x="253.4" y="125.2">Quantity</text>
<text x="205.9" y="131.8">N11</text>
<text x="229.6" y="131.8">8 mm</text>
<text x="259.1" y="131.8">92</text>
<text x="60.4" y="142.7">SECTION</text>
<text x="54.7" y="145.9">3</text>
<text x="214" y="145.2">Projecting Bar Schedule</text>
<text x="203.5" y="153.8">Ref.No</text>
<text x="222.8" y="153.8">Bar Diameter</text>
<text x="253.4" y="153.8">Quantity</text>
<text x="205.9" y="160.4">N12</text>
<text x="229.6" y="160.4">8 mm</text>
<text x="260.3" y="160.4">7</text>
<text x="217.6" y="173.6">Dowel Bar Schedule</text>
<text x="203.5" y="182.2">Ref.No</text>
<text x="222.8" y="182.2">Bar Diameter</text>
<text x="253.4" y="182.2">Quantity</text>
<text x="205.9" y="188.9">N15</text>
<text x="228.4" y="188.9">20 mm</text>
<text x="260.3" y="188.9">5</text>
<text x="205.9" y="195.5">N17</text>
<text x="228.4" y="195.5">20 mm</text>
<text x="260.3" y="195.5">2</text>
<text x="54.7" y="226.7">4</text>
<text x="60.4" y="223.5">SECTION</text>
<text x="298.8" y="257.3">5</text>
<text x="304.6" y="254.1">3D VIEW</text>
</g>
<g font-size="3.5">
<text x="65" y="14.9">1310</text>
<text x="44.6" y="22.9">270</text>
<text x="65.4" y="22.9">770</text>
<text x="86.2" y="22.9">270</text>
<text x="102.3" y="18.1">LENGTH</text>
<text x="102.3" y="26.1">N2</text>
<text x="42.4" y="30.9">150</text>
<text x="49.2" y="30.9">205</text>
<text x="59.3" y="30.9">300</text>
<text x="71.3" y="30.9">300</text>
<text x="81.4" y="30.9">205</text>
<text x="88.8" y="30.9">150</text>
<text x="102.3" y="34.1">N4/SHEARKEY</text>
<text x="66" y="39.7">MF</text>
<text x="346.1" y="36.4">GENERAL NOTES:</text>
<text x="34" y="43.2" transform="rotate(-90 34 43.2)">100</text>
<text x="26" y="49.2" transform="rotate(-90 26 49.2)">200</text>
<text x="34" y="52.1" transform="rotate(-90 34 52.1)">100</text>
<text x="222.9" y="50">Weight Schedule</text>
<text x="349" y="48.6">GRADE OF CONCRETE</text>
<text x="394.9" y="48.6">- M40</text>
<text x="214.6" y="58.3">Volume</text>
<text x="249.1" y="58.3">Weight</text>
<text x="349" y="55.8">GRADE OF STEEL</text>
<text x="394.9" y="55.8">- Fe500</text>
<text x="214.3" y="63.8">2.27 m³</text>
<text x="246.3" y="63.8">5675.97 kg</text>
<text x="346.1" y="63.3">COVER</text>
<text x="349" y="70.9">WALL</text>
<text x="394.9" y="70.9">- 30mm</text>
<text x="224.2" y="74.4">Insert Schedule</text>
<text x="349" y="77.6">CORBEL</text>
<text x="394.9" y="77.6">- 25mm</text>
<text x="65" y="80.2">1310</text>
<text x="102.3" y="83.4">LENGTH</text>
<text x="203.7" y="82.5">Ref No.</text>
<text x="230.5" y="82.5">Type</text>
<text x="256.2" y="82.5">Count</text>
<text x="49.2" y="88.2">505</text>
<text x="65.3" y="88.2">300</text>
<text x="81.4" y="88.2">505</text>
<text x="207.4" y="88">N1</text>
<text x="222.9" y="88">RR-SA-5.0-240</text>
<text x="259.9" y="88">2</text>
<text x="349" y="85.4">ALL DIMENSIONS ARE IN MM</text>
<text x="102.3" y="91.4">CORBEL</text>
<text x="207.2" y="93.5">N2</text>
<text x="223.5" y="93.5">RR-SA-1.4-160</text>
<text x="259.9" y="93.5">8</text>
<text x="346.1" y="94.3">LEGENDS:</text>
<text x="65" y="96.2">1310</text>
<text x="102.3" y="99.5">GROOVE</text>
<text x="207.2" y="99">N3</text>
<text x="223" y="99">RR-SA-2.5-200</text>
<text x="259.8" y="99">4</text>
<text x="49.2" y="104.2">505</text>
<text x="60" y="104.2">90</text>
<text x="65.6" y="104.2">120</text>
<text x="72.5" y="104.2">90</text>
<text x="81.4" y="104.2">505</text>
<text x="102.3" y="107.5">N17</text>
<text x="159.8" y="103.9">10</text>
<text x="207.1" y="104.5">N4</text>
<text x="219.9" y="104.5">60 mm dowel tube</text>
<text x="259.9" y="104.5">5</text>
<text x="349" y="105.1">ERECTION MARK</text>
<text x="383.7" y="105.1">-</text>
<text x="150.8" y="113.5" transform="rotate(-90 150.8 113.5)">10</text>
<text x="34" y="117.5" transform="rotate(-90 34 117.5)">200</text>
<text x="109.9" y="117.5" transform="rotate(-90 109.9 117.5)">10</text>
<text x="349" y="115.3">MOULD FACE</text>
<text x="383.5" y="115.3">-</text>
<text x="398.5" y="116">MF</text>
<text x="18" y="122.6" transform="rotate(-90 18 122.6)">200</text>
<text x="26" y="122.6" transform="rotate(-90 26 122.6)">200</text>
<text x="109.9" y="124.2" transform="rotate(-90 109.9 124.2)">190</text>
<text x="150.8" y="121.3" transform="rotate(-90 150.8 121.3)">20</text>
<text x="170.9" y="121.3" transform="rotate(-90 170.9 121.3)">40</text>
<text x="26" y="131.6" transform="rotate(-90 26 131.6)">250</text>
<text x="34" y="128.8" transform="rotate(-90 34 128.8)">125</text>
<text x="150.8" y="128.5" transform="rotate(-90 150.8 128.5)">10</text>
<text x="34" y="137.8" transform="rotate(-90 34 137.8)">125</text>
<text x="140.9" y="139.1">TYPICAL GROOVE DETAIL</text>
<text x="65" y="159.8">1310</text>
<text x="346.8" y="160.9">CONTRACTOR -:</text>
<text x="42.4" y="167.8">150</text>
<text x="49.2" y="167.8">205</text>
<text x="59.3" y="167.8">300</text>
<text x="71.3" y="167.8">300</text>
<text x="81.4" y="167.8">205</text>
<text x="88.8" y="167.8">150</text>
<text x="102.3" y="163">LENGTH</text>
<text x="359.3" y="167.3">VME Precast Products</text>
<text x="102.3" y="171">N15</text>
<text x="44.6" y="175.4">270</text>
<text x="65.4" y="175.4">770</text>
<text x="86.2" y="175.4">270</text>
<text x="102.3" y="178.6">N1</text>
<text x="152.2" y="175.1" transform="rotate(-45 152.2 175.1)">14</text>
<text x="41.4" y="183.4">100</text>
<text x="55.4" y="183.4">T8@200mm C/C</text>
<text x="89.8" y="183.4">100</text>
<text x="172.1" y="181" transform="rotate(-90 172.1 181)">10</text>
<text x="102.3" y="186.6">N12</text>
<text x="157.1" y="191.7">10</text>
<text x="346.8" y="190.7">STRUCTURAL CONSULTANT -:</text>
<text x="26" y="195.4" transform="rotate(-90 26 195.4)">100</text>
<text x="357.7" y="197.1">ES STRUCTURAL CONSULTANT</text>
<text x="18" y="198.9" transform="rotate(-90 18 198.9)">200</text>
<text x="26" y="202.6" transform="rotate(-90 26 202.6)">100</text>
<text x="34" y="198.9" transform="rotate(-90 34 198.9)">200</text>
<text x="139" y="202">TYPICAL CHAMFER DETAIL</text>
<text x="34" y="211.3" transform="rotate(-90 34 211.3)">420</text>
<text x="227.4" y="229.6">70</text>
<text x="232.6" y="229.6">10</text>
<text x="237.7" y="229.6">120</text>
<text x="156.9" y="234.1">40</text>
<text x="245.6" y="239.8" transform="rotate(-90 245.6 239.8)">40</text>
<text x="68.1" y="242.5">10</text>
<text x="80.8" y="242.5">110</text>
<text x="95.1" y="242.5">10</text>
<text x="146" y="242.3">400</text>
<text x="156.9" y="242.3">40</text>
<text x="36.7" y="246.2">10</text>
<text x="44" y="246.2">55</text>
<text x="51.3" y="246.2">10</text>
<text x="87.9" y="249">A</text>
<text x="102.4" y="249.9" transform="rotate(-90 102.4 249.9)">10</text>
<text x="64.3" y="257.7" transform="rotate(-90 64.3 257.7)">25</text>
<text x="167.5" y="252.4" transform="rotate(-90 167.5 252.4)">80</text>
<text x="175.9" y="253.5" transform="rotate(-90 175.9 253.5)">60</text>
<text x="346" y="254.5">DRAWING TITLE</text>
<text x="374.6" y="254.5">-:</text>
<text x="108.5" y="258.4" transform="rotate(-90 108.5 258.4)">55</text>
<text x="167.5" y="259" transform="rotate(-90 167.5 259)">86</text>
<text x="175.9" y="258.1" transform="rotate(-90 175.9 258.1)">10</text>
<text x="35.5" y="267.6">SECTION A-A</text>
<text x="87.5" y="266.7">A</text>
<text x="102.4" y="265.6" transform="rotate(-90 102.4 265.6)">10</text>
<text x="167.5" y="265.8" transform="rotate(-90 167.5 265.8)">34</text>
<text x="175.9" y="264.4" transform="rotate(-90 175.9 264.4)">130</text>
<text x="220.5" y="266.4">TOP NOTCH DETAIL</text>
<text x="77.9" y="270.7">PLAN</text>
<text x="136.2" y="270.9">NOTCH DETAIL</text>
<text x="43.4" y="278.6">TYPICAL SHEAR KEY DETAIL</text>
<text x="170.4" y="277.1" transform="rotate(-90 170.4 277.1)">N11</text>
<text x="178.8" y="283.2" transform="rotate(-90 178.8 283.2)">NOTCH</text>
<text x="404.6" y="288.4">GF</text>
</g>
<text font-size="3.4" x="405.1" y="276.9">A3</text>
<g font-size="3.2">
<text x="348.5" y="260.9">PW-GF-01-MOULD DRAWING</text>
<text x="405.5" y="282.4">0</text>
</g>
<g font-size="3">
<text x="359.3" y="172.9">Arihant Esta, 2g2, 2</text>
<text x="388.8" y="172.9">floor,</text>
<text x="359.3" y="176.2">No.370, Church Road, Mogappair East,</text>
<text x="359.3" y="179.5">Chennai-600037.</text>
<text x="359.3" y="182.8">Tel:+91- 98400 - 41400 / 90802 - 22066</text>
<text x="357.7" y="201.1">B167, 12th cross street, Jawahar Nagar,</text>
<text x="357.7" y="204.4">Palayamkottai, Tirunelveli-627007</text>
<text x="357.7" y="207.8">Cell No: +91 9865803764</text>
<text x="345.1" y="270.9">JOB NO. :</text>
<text x="360.7" y="271.1">ESP24075</text>
<text x="384.8" y="271.4">DRAWN BY:-</text>
<text x="404.8" y="271.4">IH</text>
<text x="345.1" y="276.8">ELEMENT NO. :</text>
<text x="367.7" y="276.8">PW-GF-01</text>
<text x="384.8" y="276.8">SHEET SIZE:-</text>
<text x="345.1" y="282.4">DWG. NO. :</text>
<text x="345.1" y="287.7">SCALE :</text>
<text x="359.7" y="287.7">As indicated</text>
<text x="361.9" y="282.4">PW-GF-01(M2)</text>
<text x="384.8" y="282.4">REV.NO:-</text>
<text x="384.8" y="288">LEVEL. :</text>
</g>
<g font-size="2.8">
<text x="62.3" y="69.8">1 : 25</text>
<text x="62.3" y="148.9">1 : 25</text>
<text x="62.3" y="229.7">1 : 25</text>
</g>
<g font-size="2.5">
<text x="345.9" y="238.6">Rev</text>
<text x="347.4" y="235.3">0</text>
<text x="353.6" y="235.3">26-07-25</text>
<text x="355.9" y="238.6">Date</text>
<text x="372" y="235.3">FOR APPROVAL</text>
<text x="375.3" y="238.6">Description</text>
<text x="398.2" y="238.6">Chkd</text>
<text x="406" y="238.6">Appd.</text>
<text x="366" y="245.4">REVISION SCHEDULE</text>
</g>
<g font-size="2.1">
<text x="399.5" y="235.2">PK</text>
<text x="407" y="235.2">PRC</text>
</g>
<text font-size="2" x="385.7" y="172">nd</text>
</svg>
